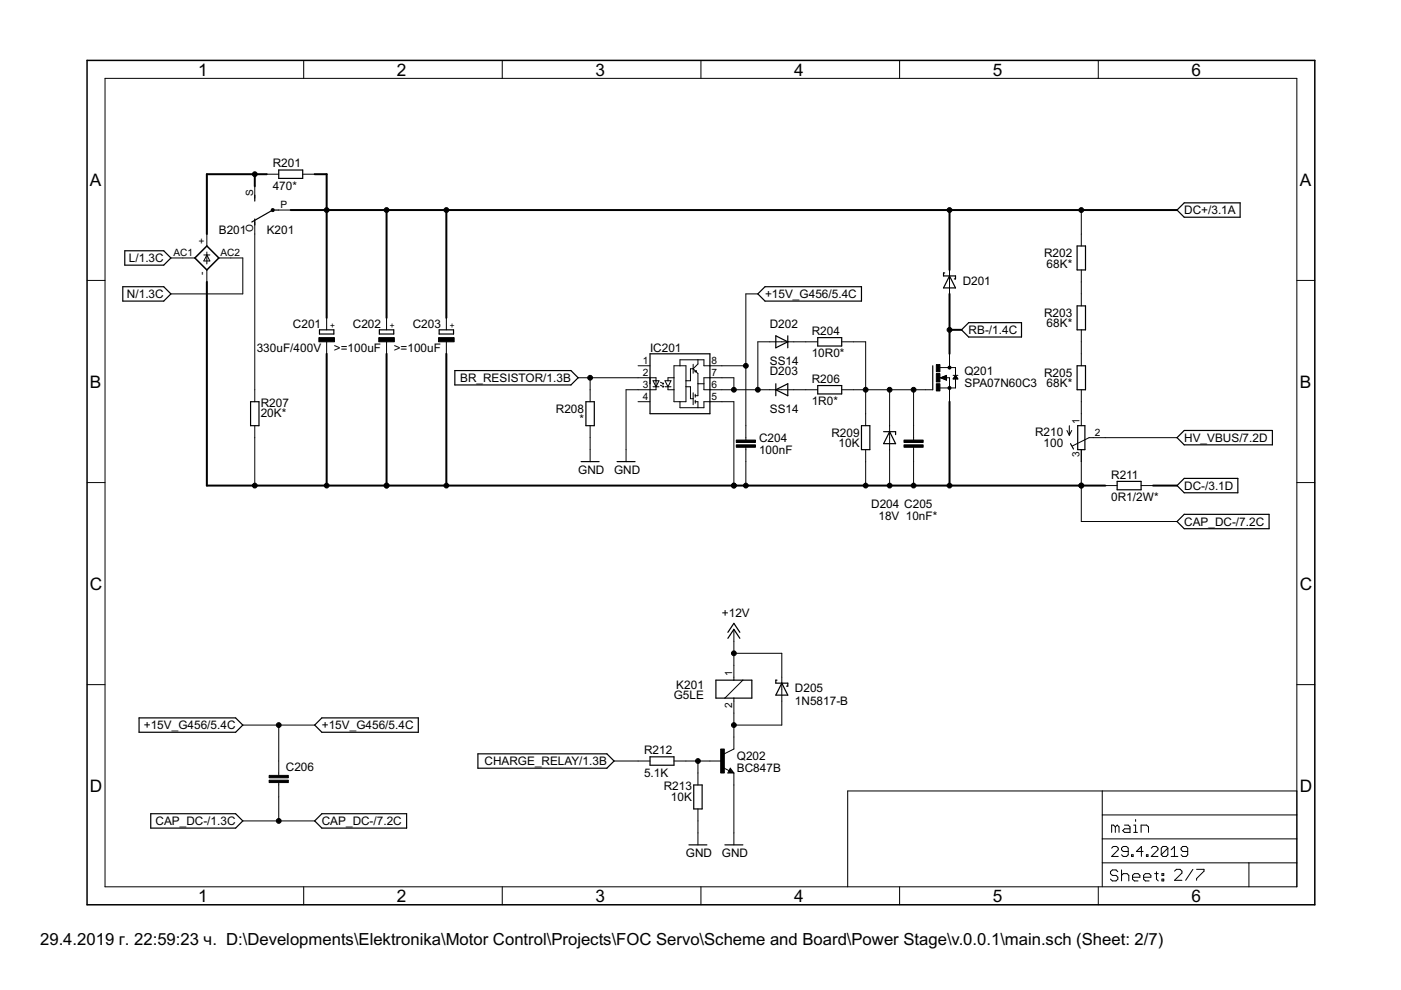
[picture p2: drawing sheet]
<svg xmlns="http://www.w3.org/2000/svg" width="297mm" height="210mm" viewBox="0 0 297 210" stroke-linecap="round" stroke-linejoin="round" font-family="sans-serif">
<g fill="#000" stroke="#000" stroke-width=".25">
<path d="M59.1 37.8h5.1zM59.1 36v1.8zM59.1 36h5.1zM64.2 36v1.8zM26.5 53.2v3zM26.5 56.2h8.2zM26.5 53.2h8.2zM34.7 56.2l1.5-1.5zM34.7 53.2l1.5 1.5zM54 46.4v1.3zM54 41.4v1.2zM53.4 47.1l4.4-2.6z"/>
<path d="M57.8 44.5h1.3zM200 57.9v.6zM200 58.5h1.3zM200 57.9h.3zM201.3 58.5l-1.3 2.5zM201.3 58.5h1.3zM202.3 59.1h.3zM202.6 58.5v.6zM228.4 52.2v5zM230.1 52.2v5zM228.4 52.2h1.7zM228.4 57.2h1.7z"/>
<path d="M249.6 44.5l1.5-1.5zM249.6 44.5l1.5 1.6zM251.1 43h11.8zM251.1 46.1h11.8zM262.9 43v3.1zM26 60.8v3zM26 63.8h8.7zM26 60.8h8.7zM34.7 63.8l1.5-1.5zM34.7 60.8l1.5 1.5zM67.7 69.9v.9zM67.7 70.8h3.1z"/>
<path d="M70.8 69.9v.9zM67.7 69.9h3.1zM80.4 69.9v.9zM80.4 70.8h3.1zM83.5 69.9v.9zM80.4 69.9h3.1zM93.1 69.9v.9zM93.1 70.8h3.1zM96.2 69.9v.9zM93.1 69.9h3.1zM96.4 78.6h24.7zM137.8 75h12.7z"/>
<path d="M150.5 75v2.6zM150.5 77.6v2.5zM160.7 62.3l1.5 1.5zM160.7 62.3l1.5-1.5zM162.2 63.8h20.4zM162.2 60.8h20.4zM164.5 73.7l2.5-1.2zM164.5 71.2v2.5zM164.5 71.2l2.5 1.3zM167 71.2v1.3zM167 72.5v1.2zM173.4 73.4h5.1z"/>
<path d="M173.4 71.6v1.8zM173.4 71.6h5.1zM178.5 71.6v1.8zM182.6 60.8v3zM197.8 77.6v5zM200 61h2.6zM201.3 58.5l1.3 2.5zM203.9 69.9l1.5 1.6zM203.9 69.9l1.5-1.5zM205.4 71.5h11.2zM205.4 68.4h11.2zM216.6 68.4v3.1z"/>
<path d="M228.4 77.6v5zM228.4 64.9v5zM228.4 77.6h1.7zM230.1 64.9v5zM228.4 64.9h1.7zM228.4 69.9h1.7zM53.1 85.2v5.1zM53.1 85.2h1.8zM53.1 90.3h1.8zM54.9 85.2v5.1zM96.4 78.6v3zM96.4 81.6h24.7z"/>
<path d="M122.6 80.1l-1.5 1.5zM121.1 78.6l1.5 1.5zM123.2 97.9h3.8zM124.2 85.2v5.1zM126 85.2v5.1zM124.2 85.2h1.8zM124.2 90.3h1.8zM130.8 97.9h3.8zM137.8 81.4v6.3zM137.8 75v6.4zM150.5 80.1v2.5zM150.5 82.6v2.6z"/>
<path d="M150.5 85.2v2.5zM137.8 87.7h12.7zM164.5 82.6l2.5 1.3zM164.5 82.6v1.3zM164.5 81.4v1.2zM164.5 82.6l2.5-1.2zM167 81.4v2.5zM173.4 83.5h5.1zM173.4 81.7v1.8zM173.4 81.7h5.1zM178.5 81.7v1.8zM182.6 90.3v5z"/>
<path d="M184.4 90.3v5zM182.6 90.3h1.8zM182.6 95.3h1.8zM187.3 91.5h1.3zM187.3 94.1h2.6zM188.6 91.5l-1.3 2.6zM188.6 91.5h1.3zM188.6 91.5l1.3 2.6zM189.9 91.5v.7zM227 94.1l.6 1.1zM228.5 90.3v5zM228.5 90.3h1.5z"/>
<path d="M228.5 95.3h.8zM229.3 95.3h.7zM230 90.3v5zM230.1 77.6v5zM228.4 82.6h1.7zM249.6 92.8l1.5-1.5zM249.6 92.8l1.5 1.5zM251.1 91.3h18.7zM251.1 94.3h18.7zM269.8 91.3v3zM236.9 103.8h5zM236.9 102.1v1.7z"/>
<path d="M236.9 102.1h5zM241.9 102.1v1.7zM249.6 110.6l1.5-1.5zM249.6 110.6l1.5 1.5zM249.6 103l1.5-1.6zM249.6 103l1.5 1.5zM251.1 109.1h18zM251.1 112.1h18zM251.1 101.4h11.3zM251.1 104.5h11.3zM262.4 101.4v3.1zM269.1 109.1v3z"/>
<path d="M155.6 133.4l-1.3 1.9zM155.6 132.2l-1.3 1.9zM155.6 133.4l1.3 1.9zM155.6 132.2l1.3 1.9zM29.5 152.2v3.1zM29.5 155.3h20.5zM29.5 152.2h20.5zM51.5 153.7l-1.5 1.6zM50 152.2l1.5 1.5zM66.7 153.7l1.5-1.5zM66.7 153.7l1.5 1.6zM68.2 152.2h20.5z"/>
<path d="M68.2 155.3h20.5zM88.7 152.2v3.1zM101.3 159.8h27.4zM151.8 148h1.9zM151.8 144.2v3.8zM153.7 148h1.9zM155.6 148h3.8zM151.8 144.2h3.8zM155.6 144.2h1.9zM159.4 144.2v3.8zM157.5 144.2h1.9zM164.5 144.2v.6z"/>
<path d="M164.5 144.8h1.3zM164.5 147.4h2.5zM164.5 144.2h.2zM165.8 144.8l-1.3 2.6zM165.8 144.8h1.2zM166.8 145.5h.2zM165.8 144.8l1.2 2.6zM167 144.8v.7zM32 172.5v3.1zM32 175.6h18zM32 172.5h18zM51.5 174.1l-1.5 1.5z"/>
<path d="M50 172.5l1.5 1.6zM66.7 174.1l1.5-1.6zM66.7 174.1l1.5 1.5zM68.2 172.5h18zM68.2 175.6h18zM86.2 172.5v3.1zM101.3 159.8v3.1zM101.3 162.9h27.4zM130.2 161.4l-1.5 1.5zM128.7 159.8l1.5 1.6zM137.8 162.2h5.1zM137.8 160.5v1.7z"/>
<path d="M137.8 160.5h5.1zM142.9 160.5v1.7zM146.1 179.1h3.8zM147.1 166.4v5.1zM148.9 166.4v5.1zM147.1 166.4h1.8zM147.1 171.5h1.8zM153.7 179.1h3.8zM154.6 163.8h.7zM154.6 163.6h.4zM154.8 163.1l-.2 .5zM154.8 163.4l.2 .2z"/>
<path d="M154.8 163.1l.5 .7z"/>
</g>
<g fill="#000" stroke="#000" stroke-width=".21">
<path d="M22.3 16.6v171.4zM64.4 12.8v3.8zM106.5 12.8v3.8zM148.6 12.8v3.8zM190.7 12.8v3.8zM232.9 12.8v3.8zM22.3 16.6h252.7zM54 39.5v2.5zM56.6 36.9h2.5zM64.2 36.9h2.5zM18.5 59.5h3.8zM38.8 54.7h2.5z"/>
<path d="M36.2 54.7h2.6zM43.2 55.3h1.3zM43.9 54.1l-.7 1.2zM43.2 54.1h1.3zM43.9 57.2v2.6zM43.9 49.6v2.6zM43.9 54.1v1.9zM43.9 53.4v.7zM43.9 54.1l.6 1.2zM46.4 54.7h2.5zM48.9 54.7h2.6zM51.5 54.7v7.6z"/>
<path d="M54 47.1v2.5zM59.1 44.5h2.5zM201.3 57.2v2.6zM229.3 49.6v2.6zM229.3 57.2v2.6zM229.3 44.5v5.1zM229.3 59.8v2.5zM275 59.5h3.8zM36.2 62.3h15.3zM69.3 72.5v2.5zM69.3 67.4v2.5zM82 72.5v2.5z"/>
<path d="M82 67.4v2.5zM94.6 72.5v2.5zM94.6 67.4v2.5zM135.3 77.6h2.5zM142.9 77.6h1.3zM144.2 77.6h1.2zM144.2 76.3v1.3zM145.4 77.6v3.1zM146.4 78.2h.6zM147 78.2v.9zM147 78.2l.6 .6zM147 77.2v1z"/>
<path d="M147.3 78.8h.3zM147.6 78.8l.4 .4zM147.6 78.6v.2zM147.3 78.8l.3-.2zM148 76.3v.9zM148 77.2l-1 1zM144.2 76.3h3.8zM149.2 76.3v1.3zM148 76.3h1.2zM149.2 77.6h1.3zM150.5 77.6h2.6zM153.1 77.6h5z"/>
<path d="M158.1 62.3v15.3zM158.1 62.3h2.6zM160.7 72.5v10.1zM163.2 72.5h2.6zM160.7 72.5h2.5zM165.8 72.5h2.5zM170.8 72.5h2.6zM168.3 72.5h2.5zM178.5 72.5h2.5zM181 72.5h2.5zM183.5 72.5v10.1zM199.8 79.9h.9z"/>
<path d="M200.1 79.8h.6zM200.4 79.7h.3zM199.4 80.1l1.3-.5zM201.3 77.6v.3zM199.3 77.9h2zM201.3 75v2.6zM201.3 59.8v2.5zM202.1 79.6h.5zM202.4 79.9h.4zM202.4 79.8h.3zM202.5 79.7h.1zM202.6 79.6l-.5 .7z"/>
<path d="M202.6 79.6h.5zM201.3 77.9h1.3zM202.6 77.9v1.7zM229.3 75v2.6zM229.3 62.3v2.6zM229.3 69.9v2.6zM229.3 72.5v2.5zM54 82.6v2.6zM54 90.3v2.5zM54 92.8v10.2zM54 49.6v33zM122.6 80.1h2.5z"/>
<path d="M125.1 82.6v2.6zM125.1 90.3v2.5zM125.1 95.3v2.6zM125.1 80.1h10.2zM125.1 80.1v2.5zM125.1 92.8v2.5zM132.7 95.3v2.6zM132.7 82.6v12.7zM132.7 82.6h2.6zM135.3 80.1h2.5zM135.3 82.6h2.5zM135.3 85.2h2.5z"/>
<path d="M137.8 82.6h1.3zM137.8 80.1v1.3zM138.5 82h.6zM138.5 80.7h.6zM139.1 82v.6zM139.1 80.7h.6zM139.1 80.7v1.3zM139.1 80.1v.6zM137.8 80.1h1.3zM138.5 80.7l.6 1.3zM139.1 82h.6zM139.7 80.7l-.6 1.3z"/>
<path d="M140 81l.7 .4zM140 81.7l.7 .3zM140.5 82.1l.2-.1zM140.6 81.2l.1 .2zM140.5 81.4h.2zM140.6 81.8l.1 .2zM141 82h.6zM141 80.7h.6zM141 80.7l.6 1.3zM141.6 80.7h.7zM141.6 80.1v.6zM141.6 80.1h1.3z"/>
<path d="M141.6 82v.6zM141.6 82.6h1.3zM141.6 82h.7zM142.3 80.7l-.7 1.3zM142.9 82.6v2.6zM142.9 80.1v2.5zM142.9 77.6v2.5zM142.9 85.2h1.3zM144.2 85.2v1.2zM145.4 80.7v1.3zM145.4 82v3.2zM144.2 85.2h1.2z"/>
<path d="M145.4 80.7h1zM146.4 82v2.5zM145.4 82h1zM146.4 78.2v2.5zM147 84.5v1.3zM147 83.3v1.2zM146.4 84.5h.6zM147.4 85.2v.3zM147.4 84.9v.3zM147.4 83.9v.3zM147.4 83.6v.3zM147.4 85.2h.6z"/>
<path d="M148 81.4v2.5zM148 85.2v1.2zM147.4 83.9h.6zM144.2 86.4h3.8zM148 79.2v2.2zM149.2 81.4v1.2zM149.2 80.1v1.3zM149.2 80.1h1.3zM148 81.4h1.2zM149.2 85.2v1.2zM148 86.4h1.2zM149.2 82.6h1.3z"/>
<path d="M149.2 85.2h1.3zM150.5 85.2h2.6zM150.5 82.6h2.6zM150.5 80.1h2.6zM153.1 80.1h2.5zM153.1 82.6h2.5zM153.1 85.2h2.5zM155.6 80.1v2.5zM155.6 82.6h5.1zM155.6 85.2v17.8zM158.1 90.3v2.5zM158.1 95.3v2.6z"/>
<path d="M158.1 92.8v.5zM158.1 94.8v.5zM158.1 77.6v12.7zM158.1 97.9v5.1zM160.7 82.6h2.5zM163.2 82.6h2.6zM165.8 82.6h2.5zM170.8 82.6h2.6zM168.3 82.6h2.5zM178.5 82.6h2.5zM183.5 87.7v2.6zM183.5 95.3v2.6z"/>
<path d="M183.5 97.9v5.1zM181 82.6h2.5zM183.5 82.6v5.1zM188.6 92.8v2.5zM188.6 90.3v2.5zM188.6 95.3v7.7zM183.5 82.6h5.1zM188.6 82.6v7.7zM193.7 90.3v2.5zM193.7 95.3v2.6zM193.7 92.8v.5zM193.7 94.8v.5z"/>
<path d="M193.7 97.9v5.1zM188.6 82.6h5.1zM193.7 82.6v7.7zM193.7 82.6h2.5zM196.2 82.6h1.6zM199.2 80.1h2.1zM199.3 82.3h2zM199.4 80.1l1.3 .5zM199.5 80.1h1.2zM199.6 80.2h1.1zM199.9 80.3h.8zM200.2 80.4h.5z"/>
<path d="M200.5 80.5h.2zM200.7 79.6v1zM201.3 82.6v2.6zM201.3 82.3v.3zM201.3 80.1v2.2zM202.1 80.3h1zM202.2 80.2h.8zM202.3 80.1h.6zM202.6 80.2v2.1zM201.3 82.3h1.3zM202.6 79.6l.5 .7zM226.7 90.3v2z"/>
<path d="M226.2 91.3l.5 1zM227.2 91.3l-.5 1zM229.3 82.6v2.6zM229.3 87.7v2.6zM229.3 95.3v2.6zM229.3 97.9v5.1zM229.3 85.2v2.5zM227.4 94.6l3.5-1.8zM230.9 92.8h.9zM231.8 92.8h2.5zM234.3 92.8h15.3zM18.5 102.3h3.8z"/>
<path d="M229.3 103v7.6zM234.3 103h2.6zM241.9 103h2.6zM229.3 110.6h20.3zM275 102.3h3.8zM155.6 133.4v2.6zM155.6 138.5h10.2zM155.6 136v2.5zM165.8 138.5v5.1zM18.5 145.2h3.8zM51.5 153.7h7.6zM59.1 153.7h7.6z"/>
<path d="M153.7 148l3.8-3.8zM155.6 148.7v2.5zM155.6 141.1v2.5zM155.6 148v.7zM155.6 143.6v.6zM155.6 156.3v2.5zM153.6 159.8l2-1zM155.6 151.2v2.5zM155.6 153.7v2.6zM155.6 153.7h10.2zM155.6 138.5v2.6zM165.8 146.1v2.6z"/>
<path d="M165.8 143.6v2.5zM165.8 148.7v5zM275 145.2h3.8zM51.5 174.1h7.6zM59.1 161.4v2.5zM59.1 166.4v2.6zM59.1 163.9v.5zM59.1 165.9v.5zM59.1 153.7v7.7zM59.1 174.1h7.6zM59.1 169v5.1zM130.2 161.4h5.1z"/>
<path d="M135.3 161.4h2.5zM142.9 161.4h2.5zM145.4 161.4h2.6zM148 163.9v2.5zM148 171.5v2.6zM148 176.6v2.5zM148 161.4h2.5zM148 161.4v2.5zM148 174.1v2.5zM150.5 161.4h2.6zM154.8 162.9l-.5 1zM153.4 162.8l1.2 .6z"/>
<path d="M154.8 162.9l.8 1zM155.6 176.6v2.5zM155.6 163.9v2.5zM154.3 163.9h1.3zM155.6 166.4v10.2zM179.7 167.7h54zM233.7 167.7h41.3zM233.7 177.9h41.3zM233.7 172.8v5.1zM233.7 172.8h41.3zM233.7 167.7v5.1zM235.7 174.9v1.6z"/>
<path d="M235.7 174.9h.4zM236 179.5l-.3 .3zM236.1 174.9l.4 .4zM236.5 175.3v1.2zM236.5 175.3l.4-.4zM236 179.5h.7zM236.9 174.9l.4 .4zM236.7 179.5l.4 .3zM237.3 175.3v1.2zM237.8 179.8v.4zM238 176.1l.4-.4zM238.1 179.5l-.3 .3z"/>
<path d="M238.4 174.9h.8zM238 176.1l.4 .4zM238.4 175.7h1.2zM238.1 179.5h.7zM239.2 174.9l.4 .4zM238.8 179.5l.4 .3zM239.6 175.3v1.2zM238.4 176.5h1.2zM240.4 174.9h.4zM240.4 176.5h.8zM240.8 174.9v1.6zM240.8 173.8v.4z"/>
<path d="M241.9 174.9v1.6zM241.9 174.9h1.2zM242 179.5l-1.1 1zM243.1 174.9l.4 .4zM243.5 175.3v1.2zM244.5 179.5l-.4 .3zM244.5 179.5h.7zM245.2 179.5l.3 .3zM246.5 179.5l-.3 .3zM246.5 179.5h.8zM247.3 179.5l.3 .3zM247.6 179.8v1.4z"/>
<path d="M249 179.5v2.1zM250.4 179.8v.4zM250.8 179.5l-.4 .3zM250.8 179.5h.7zM251.5 179.5l.3 .3zM275 172.8v5.1zM275 167.7v5.1zM22.3 188h252.7zM64.4 188v3.8zM106.5 188v3.8zM148.6 188v3.8zM179.7 167.7v20.3z"/>
<path d="M190.7 188v3.8zM232.9 188v3.8zM233.7 182.9v5.1zM233.7 177.9v5zM235.4 184.8v.4zM235.4 185.2l.4 .4zM237.1 180.2l-1.4 1.4zM235.4 184.8l.4-.4zM235.8 185.6h.8zM235.4 186.4l.4 .4zM235.8 184.4h.8zM236.6 185.6l.4 .4z"/>
<path d="M235.8 186.8h.8zM236.6 184.4l.4 .4zM237 186v.4zM237 186.4l-.4 .4zM235.7 181.6h1.4zM237.1 179.8v.4zM237.8 181.2l.3 .4zM237.8 180.2l.3 .3zM237.8 184.4v2.4zM237.8 185.6l.4-.4zM238.1 181.6h.7zM238.1 180.5h1.1z"/>
<path d="M238.2 185.2h.8zM239.2 181.2l-.4 .4zM239 185.2l.3 .4zM239.2 179.8v1.4zM239.3 185.6v1.2zM239.9 181.2v.4zM239.9 181.2h.3zM240.1 185.6v.8zM240.1 185.6l.4-.4zM240.2 181.2v.4zM239.9 181.6h.3zM240.1 186.4l.4 .4z"/>
<path d="M240.5 185.2h.8zM240.9 180.5h1.5zM240.5 186.8h.8zM241.3 185.2l.4 .4zM241.7 185.6v.4zM240.1 186h1.6zM242 179.5v2.1zM242.5 185.6v.8zM242.5 185.6l.3-.4zM242.5 186.4l.3 .4zM242.8 185.2h.8zM243.1 181.2v.4z"/>
<path d="M243.1 181.2h.3zM243.4 181.2v.4zM243.1 181.6h.3zM242.8 186.8h.8zM243.6 185.2l.4 .4zM244 185.6v.4zM242.5 186h1.5zM244.1 181.6l1.4-1.4zM244.8 185.2h.8zM245.2 184.8v1.6zM245.2 186.4l.4 .4zM244.1 181.6h1.4z"/>
<path d="M245.5 179.8v.4zM246.2 179.8v1.4zM246.2 181.2l1.4-1.4zM246.4 185.2h.3zM246.4 185.2v.4zM246.4 186.4h.3zM246.4 186.4v.4zM246.2 181.2l.3 .4zM246.7 185.2v.4zM246.4 185.6h.3zM246.7 186.4v.4zM246.4 186.8h.3z"/>
<path d="M246.5 181.6h.8zM247.6 181.2l-.3 .4zM248.3 180.2l.7-.7zM248.3 181.6h1.4zM249 186.6l1.6-1.5zM249 184.7l.4-.4zM249.4 184.3h.8zM250.4 181.2l.4 .4zM250.4 180.2l.4 .3zM249 186.6h1.6zM250.6 184.7v.4zM250.2 184.3l.4 .4z"/>
<path d="M250.8 181.6h.7zM250.8 180.5h1zM252.9 184.3l-1.5 2.3zM251.8 181.2l-.3 .4zM251.8 179.8v1.4zM253.7 184.3h1.6zM253.7 186.3v.3zM255.3 184.3v.4zM255.3 184.7l-1.6 1.6zM264.8 182.9v5.1zM264.8 182.9h10.2zM233.7 182.9h31.1z"/>
<path d="M275 182.9v5.1zM275 177.9v5zM275 16.6v171.4z"/>
<path d="M57.6 44.3h.5v.5h-.5z" fill-rule="evenodd"/>
<circle cx="54" cy="36.9" r=".51"/>
<circle cx="69.3" cy="44.5" r=".51"/>
<circle cx="82" cy="44.5" r=".51"/>
<circle cx="94.6" cy="44.5" r=".51"/>
<circle cx="201.3" cy="44.5" r=".51"/>
<circle cx="229.3" cy="44.5" r=".51"/>
<circle cx="158.1" cy="77.6" r=".51"/>
<circle cx="201.3" cy="77.9" r=".33"/>
<circle cx="201.3" cy="69.9" r=".51"/>
<circle cx="125.1" cy="80.1" r=".51"/>
<circle cx="155.6" cy="82.6" r=".51"/>
<circle cx="160.7" cy="82.6" r=".51"/>
<circle cx="183.5" cy="82.6" r=".51"/>
<circle cx="188.6" cy="82.6" r=".51"/>
<circle cx="193.7" cy="82.6" r=".51"/>
<circle cx="201.3" cy="82.3" r=".33"/>
<circle cx="54" cy="103" r=".51"/>
<circle cx="69.3" cy="103" r=".51"/>
<circle cx="82" cy="103" r=".51"/>
<circle cx="94.6" cy="103" r=".51"/>
<circle cx="155.6" cy="103" r=".51"/>
<circle cx="158.1" cy="103" r=".51"/>
<circle cx="183.5" cy="103" r=".51"/>
<circle cx="188.6" cy="103" r=".51"/>
<circle cx="193.7" cy="103" r=".51"/>
<circle cx="201.3" cy="103" r=".51"/>
<circle cx="229.3" cy="103" r=".51"/>
<circle cx="155.6" cy="138.5" r=".51"/>
<circle cx="59.1" cy="153.7" r=".51"/>
<circle cx="155.6" cy="153.7" r=".51"/>
<circle cx="59.1" cy="174.1" r=".51"/>
<circle cx="148" cy="161.4" r=".51"/>
</g>
<path d="M18.5 12.8v179zM18.5 12.8h260.3zM41.3 54.7l2.6 2.5zM43.9 57.2l2.5-2.5zM43.9 52.2l-2.6 2.5zM43.9 52.2l2.5 2.5zM18.5 191.8h260.3zM278.8 12.8v179z" fill="#000" stroke="#000" stroke-width=".32"/>
<g fill="#000" stroke="#000" stroke-width=".21">
<path d="M67.6 71.6h3.3v.9h-3.3zM80.3 71.6h3.3v.9h-3.3zM93 71.6h3.3v.9h-3.3zM198.5 77.3h.8v1.5h-.8zM198.5 79.2h.8v1.8h-.8zM156.1 94.3h4.1v.5h-4.1zM156.1 93.3h4.1v.5h-4.1zM191.7 94.3h4v.5h-4zM191.7 93.3h4v.5h-4zM198.5 81.4h.8v1.5h-.8zM152.8 158.8h.8v5.1h-.8zM57.1 165.4h4v.5h-4z"/>
<path d="M57.1 164.4h4v.5h-4z"/>
</g>
<g fill="#000" stroke="#000" stroke-width=".42">
<path d="M43.9 36.9v12.7zM43.9 36.9h10.1zM54 36.9v2.6zM54 36.9h2.6zM66.7 36.9h2.6zM69.3 36.9v7.6zM61.6 44.5h7.7zM69.3 44.5h12.7zM82 44.5v22.9zM82 44.5h12.6zM94.6 44.5h106.7zM201.3 44.5v12.7z"/>
<path d="M201.3 44.5h28zM229.3 44.5h20.3zM69.3 44.5v22.9zM69.3 75v28zM94.6 44.5v22.9zM94.6 75v28zM201.3 69.9v5.1zM201.3 69.9h2.6zM201.3 62.3v7.6zM201.3 85.2v17.8zM43.9 59.8v43.2zM43.9 103h10.1z"/>
<path d="M69.3 103h12.7zM54 103h15.3zM82 75v28zM82 103h12.6zM94.6 103h61zM155.6 103h2.5zM158.1 103h25.4zM183.5 103h5.1zM188.6 103h5.1zM193.7 103h7.6zM201.3 103h28zM229.3 103h5z"/>
<path d="M244.5 103h5.1z"/>
</g>
<g font-size="4.1">
<text x="42" y="16">1</text>
<text x="84.1" y="16">2</text>
<text x="126.3" y="16">3</text>
<text x="168.4" y="16">4</text>
<text x="210.5" y="16">5</text>
<text x="252.6" y="16">6</text>
<text x="19.1" y="39.3">A</text>
<text x="275.6" y="39.3">A</text>
<text x="19.1" y="82.2">B</text>
<text x="275.6" y="82.2">B</text>
<text x="19.1" y="125">C</text>
<text x="275.6" y="125">C</text>
<text x="19.1" y="167.9">D</text>
<text x="275.6" y="167.9">D</text>
<text x="42" y="191.2">1</text>
<text x="84.1" y="191.2">2</text>
<text x="126.3" y="191.2">3</text>
<text x="168.4" y="191.2">4</text>
<text x="210.5" y="191.2">5</text>
<text x="252.6" y="191.2">6</text>
</g>
<text font-size="4" x="8.5" y="200.4">29.4.2019 г. 22:59:23 ч. D:\Developments\Elektronika\Motor Control\Projects\FOC Servo\Scheme and Board\Power Stage\v.0.0.1\main.sch (Sheet: 2/7)</text>
<g font-size="2.8">
<text x="57.8" y="35.4">R201</text>
<text x="57.8" y="40.2">470*</text>
<text x="251.1" y="45.4">DC+/3.1A</text>
<text x="46.4" y="49.6">B201</text>
<text x="56.6" y="49.6">K201</text>
<text x="27.3" y="55.6">L/1.3C</text>
<text x="221.4" y="54.5">R202</text>
<text x="221.9" y="56.7">68K*</text>
<text x="26.9" y="63.2">N/1.3C</text>
<text x="162.2" y="63.2">+15V_G456/5.4C</text>
<text x="204.1" y="60.4">D201</text>
<text x="62.1" y="69.5">C201</text>
<text x="74.8" y="69.5">C202</text>
<text x="87.5" y="69.5">C203</text>
<text x="163.2" y="69.5">D202</text>
<text x="172.1" y="71">R204</text>
<text x="205.4" y="70.8">RB-/1.4C</text>
<text x="221.4" y="67.2">R203</text>
<text x="221.9" y="69.4">68K*</text>
<text x="54.4" y="74.5">330uF/400V</text>
<text x="70.8" y="74.5">&gt;=100uF</text>
<text x="83.5" y="74.5">&gt;=100uF</text>
<text x="137.8" y="74.7">IC201</text>
<text x="163.2" y="77.3">SS14</text>
<text x="172.1" y="75.8">10R0*</text>
<text x="97.6" y="81">BR_RESISTOR/1.3B</text>
<text x="163.2" y="79.6">D203</text>
<text x="172.1" y="81.1">R206</text>
<text x="204.5" y="82">SPA07N60C3</text>
<text x="204.5" y="79.5">Q201</text>
<text x="221.4" y="79.9">R205</text>
<text x="221.9" y="82.1">68K*</text>
<text x="55.3" y="88.5">20K*</text>
<text x="55.3" y="86.2">R207</text>
<text x="117.9" y="87.5">R208</text>
<text x="122.9" y="89.7">*</text>
<text x="163.2" y="87.5">SS14</text>
<text x="172.1" y="85.9">1R0*</text>
<text x="160.9" y="93.7">C204</text>
<text x="176.3" y="92.6">R209</text>
<text x="177.8" y="94.8">10K</text>
<text x="219.4" y="92.5">R210</text>
<text x="221.2" y="94.7">100</text>
<text x="251.1" y="93.7">HV_VBUS/7.2D</text>
<text x="122.6" y="100.4">GND</text>
<text x="130.2" y="100.4">GND</text>
<text x="160.9" y="96.2">100nF</text>
<text x="235.6" y="101.5">R211</text>
<text x="184.7" y="107.7">D204 C205</text>
<text x="235.6" y="106.3">0R1/2W*</text>
<text x="251.1" y="103.8">DC-/3.1D</text>
<text x="186.2" y="110.2">18V 10nF*</text>
<text x="251.1" y="111.5">CAP_DC-/7.2C</text>
<text x="153.1" y="130.9">+12V</text>
<text x="142.8" y="148.3">G5LE</text>
<text x="143.4" y="146.1">K201</text>
<text x="168.5" y="149.6">1N5817-B</text>
<text x="168.5" y="146.8">D205</text>
<text x="30.5" y="154.6">+15V_G456/5.4C</text>
<text x="68.2" y="154.6">+15V_G456/5.4C</text>
<text x="136.5" y="159.9">R212</text>
<text x="156.2" y="161">Q202</text>
<text x="60.6" y="163.5">C206</text>
<text x="102.7" y="162.2">CHARGE_RELAY/1.3B</text>
<text x="136.5" y="164.7">5.1K</text>
<text x="140.7" y="167.5">R213</text>
<text x="156.2" y="163.6">BC847B</text>
<text x="142.2" y="169.7">10K</text>
<text x="33" y="174.9">CAP_DC-/1.3C</text>
<text x="68.2" y="174.9">CAP_DC-/7.2C</text>
<text x="145.4" y="181.7">GND</text>
<text x="153.1" y="181.7">GND</text>
</g>
<g font-size="2.4">
<text x="53.7" y="41.6" transform="rotate(-90 53.7 41.6)">S</text>
<text x="59.4" y="44.2">P</text>
<text x="43.5" y="51.8" transform="rotate(-90 43.5 51.8)">+</text>
<text x="53.7" y="49.1" transform="rotate(-90 53.7 49.1)">O</text>
<text x="36.8" y="54.3">AC1</text>
<text x="43.5" y="58.3" transform="rotate(-90 43.5 58.3)">-</text>
<text x="46.7" y="54.3">AC2</text>
<text x="136.3" y="77.2">1</text>
<text x="150.9" y="77.2">8</text>
<text x="136.3" y="79.7">2</text>
<text x="136.3" y="82.3">3</text>
<text x="150.9" y="82.3">6</text>
<text x="150.9" y="79.7">7</text>
<text x="136.3" y="84.8">4</text>
<text x="150.9" y="84.8">5</text>
<text x="228.9" y="89.9" transform="rotate(-90 228.9 89.9)">1</text>
<text x="232.1" y="92.4">2</text>
<text x="228.9" y="96.9" transform="rotate(-90 228.9 96.9)">3</text>
<text x="155.2" y="143.2" transform="rotate(-90 155.2 143.2)">1</text>
<text x="155.2" y="150.2" transform="rotate(-90 155.2 150.2)">2</text>
</g>
<g font-size="2">
<text x="71.1" y="69.5" transform="rotate(-90 71.1 69.5)">+</text>
<text x="83.8" y="69.5" transform="rotate(-90 83.8 69.5)">+</text>
<text x="96.5" y="69.5" transform="rotate(-90 96.5 69.5)">+</text>
</g>
</svg>
